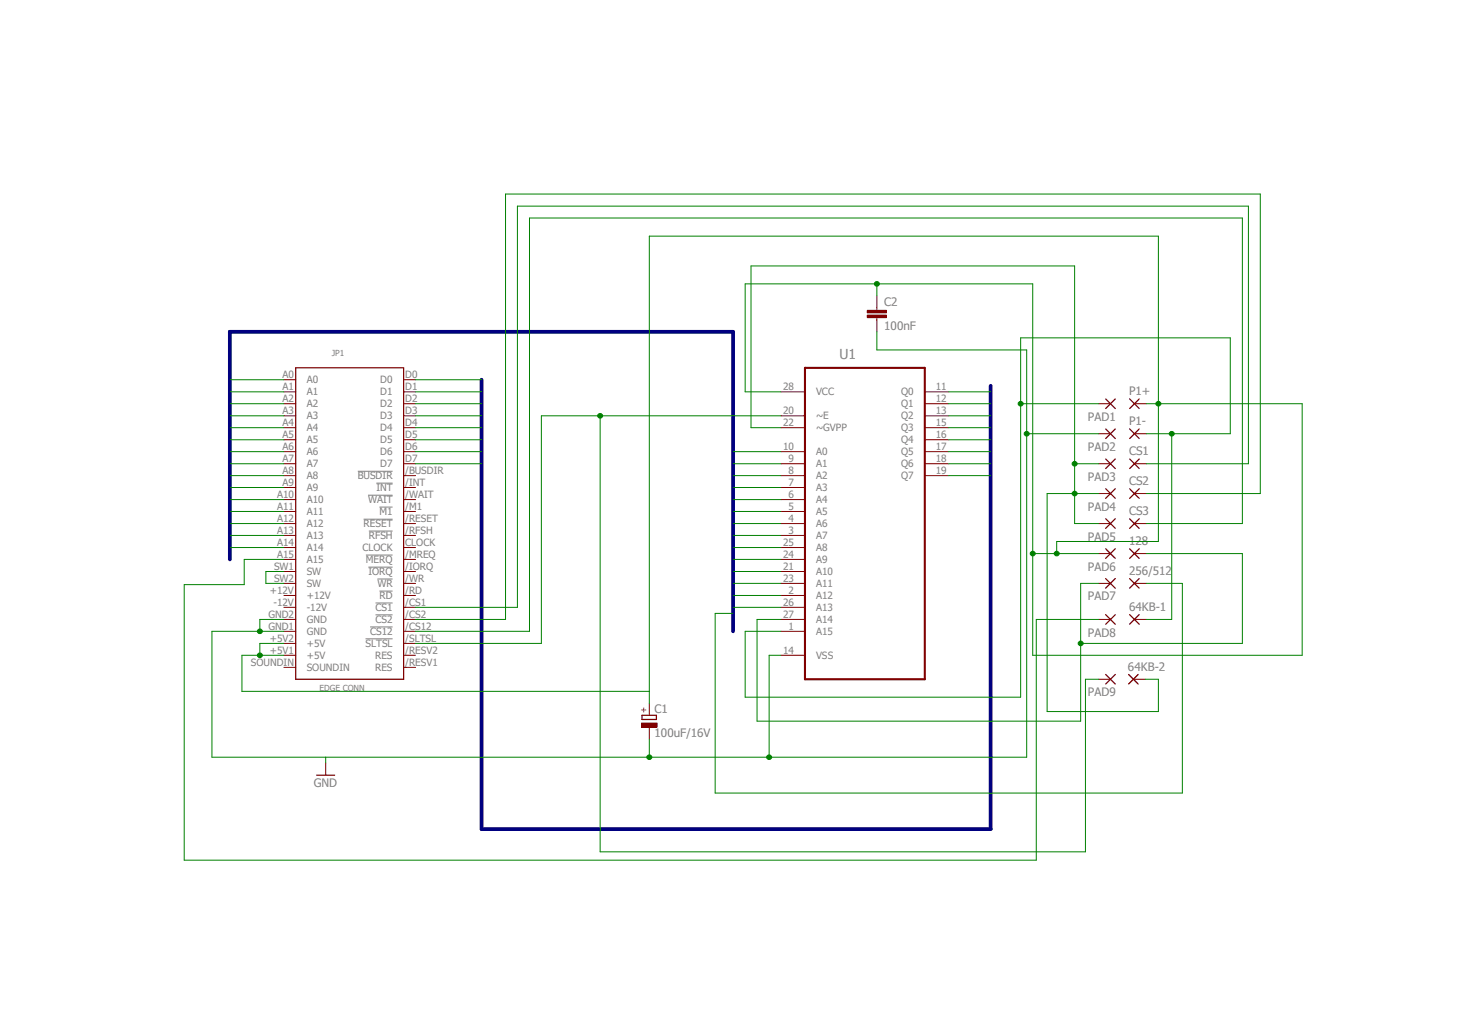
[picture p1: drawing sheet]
<svg xmlns="http://www.w3.org/2000/svg" width="297mm" height="210mm" viewBox="0 0 297 210" stroke-linecap="round" stroke-linejoin="round" font-family="sans-serif">
<path d="M12 38.5l285.1 141.4M297.1 38.5l-285.1 141.4" fill="none" stroke="#fff" stroke-width=".2"/>
<g fill="none" stroke="#808080" stroke-width=".2">
<path d="M72.7 95.7h7.1M76.5 98.1h3.3M73.9 105.5h5.9M74.3 112.7h5.5M74.8 100.6h5M74.8 115.2h5M74.9 107.9h4.9M76.7 117.6h3.1M77.1 103h2.7M74.3 129.8h5.5M75.2 127.3h4.6M76.3 122.5h3.5"/>
<path d="M76.3 124.9h3.5M77.1 120.1h2.7"/>
</g>
<path d="M60.1 74.7h21.9v63.3h-21.9zM130.4 145.3h2.9v.8h-2.9z" fill="none" stroke="#800000" stroke-width=".25"/>
<g fill="none" stroke="#800000" stroke-width=".2">
<path d="M57.7 79.6h2.4M57.7 77.1h2.4M82 79.6h2.4M82 77.1h2.4M158.7 79.6h4.8M187.9 79.6h4.8M57.7 99h2.4M57.7 96.6h2.4M57.7 94.2h2.4M57.7 91.7h2.4M57.7 84.5h2.4M57.7 82h2.4"/>
<path d="M57.7 89.3h2.4M57.7 86.9h2.4M82 99h2.4M82 96.6h2.4M82 94.2h2.4M82 91.7h2.4M82 84.5h2.4M82 82h2.4M82 89.3h2.4M82 86.9h2.4M158.7 99h4.8M158.7 96.6h4.8"/>
<path d="M158.7 94.2h4.8M158.7 91.7h4.8M158.7 84.5h4.8M158.7 86.9h4.8M187.9 96.6h4.8M187.9 94.2h4.8M187.9 91.7h4.8M187.9 84.5h4.8M187.9 82h4.8M187.9 89.3h4.8M187.9 86.9h4.8M57.7 108.8h2.4"/>
<path d="M57.7 101.5h2.4M57.7 103.9h2.4M57.7 116.1h2.4M57.7 113.6h2.4M57.7 118.5h2.4M57.7 106.3h2.4M57.7 111.2h2.4M82 108.8h2.4M82 101.5h2.4M82 103.9h2.4M82 116.1h2.4M82 113.6h2.4"/>
<path d="M82 118.5h2.4M82 106.3h2.4M82 111.2h2.4M158.7 108.8h4.8M158.7 101.5h4.8M158.7 103.9h4.8M158.7 116.1h4.8M158.7 113.6h4.8M158.7 118.5h4.8M158.7 106.3h4.8M158.7 111.2h4.8M57.7 123.4h2.4"/>
<path d="M57.7 125.8h2.4M57.7 128.2h2.4M57.7 130.7h2.4M57.7 133.1h2.4M57.7 120.9h2.4M57.7 135.6h2.4M82 123.4h2.4M82 125.8h2.4M82 128.2h2.4M82 130.7h2.4M82 133.1h2.4M82 120.9h2.4"/>
<path d="M82 135.6h2.4M158.7 123.4h4.8M158.7 125.8h4.8M158.7 128.2h4.8M158.7 133.1h4.8M158.7 120.9h4.8"/>
</g>
<path d="M163.5 74.7h24.4v63.3h-24.4z" fill="none" stroke="#800000" stroke-width=".42"/>
<path d="M130.3 146.9h3.2v.8h-3.2z" fill-rule="evenodd" fill="#800000"/>
<g fill="none" stroke="#800000" stroke-width=".2">
<path d="M178.1 62.5v.5M178.1 64.5v.5M223.2 82h2.4M223.2 88.1h2.4M223.2 94.2h2.4M230.5 82h2.4M230.5 88.1h2.4M230.5 94.2h2.4M223.2 100.2h2.4M223.2 106.3h2.4M223.2 112.4h2.4M223.2 118.5h2.4"/>
<path d="M230.5 100.2h2.4M230.5 106.3h2.4M230.5 112.4h2.4M230.5 118.5h2.4M130.3 146.9h3.2v.8h-3.2zM131.9 142.8v2.5M131.9 147.7v2.4"/>
</g>
<g fill="none" stroke="#800000" stroke-width=".25">
<path d="M224.6 81l2 2M224.6 87.1l2 2M224.6 93.2l2 2M224.6 99.3l2 1.9M226.6 81l-2 2M226.6 87.1l-2 2M226.6 93.2l-2 2M226.6 99.3l-2 1.9M229.5 81l1.9 2M229.5 87.1l1.9 2M229.5 93.2l1.9 2M229.5 99.3l1.9 1.9"/>
<path d="M231.4 81l-1.9 2M231.4 87.1l-1.9 2M231.4 93.2l-1.9 2M231.4 99.3l-1.9 1.9M224.6 105.4l2 1.9M224.6 111.5l2 1.9M224.6 117.5l2 2M226.6 105.4l-2 1.9M226.6 111.5l-2 1.9M226.6 117.5l-2 2M229.5 105.4l1.9 1.9M229.5 111.5l1.9 1.9"/>
<path d="M229.5 117.5l1.9 2M231.4 105.4l-1.9 1.9M231.4 111.5l-1.9 1.9M231.4 117.5l-1.9 2"/>
</g>
<path d="M176.2 64h3.9v.5h-3.9z" fill-rule="evenodd" fill="#800000"/>
<path d="M176.2 64h3.9v.5h-3.9z" fill="none" stroke="#800000" stroke-width=".2"/>
<path d="M176.2 63h3.9v.5h-3.9z" fill-rule="evenodd" fill="#800000"/>
<path d="M176.2 63h3.9v.5h-3.9zM178.1 60.1v2.4M178.1 65v2.4M223.2 125.8h2.4M223.2 138h2.4M230.3 138h2.4M230.5 125.8h2.4M66.2 155v2.4" fill="none" stroke="#800000" stroke-width=".2"/>
<path d="M224.6 124.8l2 2M224.6 137l2 1.9M226.6 124.8l-2 2M226.6 137l-2 1.9M229.3 137l1.9 1.9M229.5 124.8l1.9 2M231.2 137l-1.9 1.9M231.4 124.8l-1.9 2M64.3 157.4h3.7" fill="none" stroke="#800000" stroke-width=".25"/>
<path d="M97.8 77.1v91.3h103.5v-90M46.7 113.6v-46.2h102.2v60.8" fill="none" stroke="#000080" stroke-width=".76"/>
<g fill="none" stroke="#008000" stroke-width=".2">
<path d="M46.7 79.6h11M46.7 77.1h11M84.4 79.6h13.4M84.4 77.1h13.4M192.7 79.6h8.6M46.7 94.2h11M46.7 91.7h11M46.7 89.3h11M46.7 86.9h11M46.7 84.5h11M46.7 82h11M84.4 82h13.4"/>
<path d="M148.9 94.2h9.8M148.9 91.7h9.8M148.9 99h9.8M148.9 96.6h9.8M192.7 84.5h8.6M192.7 82h8.6M207.3 82h15.9M232.9 88.1h17v-19.5h-42.6v73h-55.9v-13.4h7.3M46.7 106.3h11M148.9 106.3h9.8M148.9 108.8h9.8M148.9 103.9h9.8"/>
<path d="M148.9 101.5h9.8M148.9 120.9h9.8"/>
</g>
<circle cx="207.4" cy="82" r=".49" fill="#008000"/>
<g fill="none" stroke="#008000" stroke-width=".2">
<path d="M238 88.1v37.7h-5.1"/>
<circle cx="207.4" cy="82" r=".49"/>
</g>
<circle cx="238.1" cy="88.1" r=".49" fill="#008000"/>
<g fill="none" stroke="#008000" stroke-width=".2">
<path d="M57.7 130.7h-4.9v2.4M57.7 133.1h-8.6v7.3h82.8v2.4"/>
<circle cx="238.1" cy="88.1" r=".49"/>
</g>
<circle cx="52.8" cy="133.1" r=".49" fill="#008000"/>
<g fill="none" stroke="#008000" stroke-width=".2">
<path d="M178.1 60.1v-2.4h31.7v75.4h54.7v-51.1h-31.6M235.3 82v-34h-103.4v92.4M209.8 112.4h13.4"/>
<circle cx="52.8" cy="133.1" r=".49"/>
</g>
<circle cx="209.8" cy="112.4" r=".49" fill="#008000"/>
<g fill="none" stroke="#008000" stroke-width=".2">
<path d="M178.1 57.7h-26.7v21.9h7.3"/>
<circle cx="209.8" cy="112.4" r=".49"/>
</g>
<circle cx="178.2" cy="57.7" r=".49" fill="#008000"/>
<circle cx="178.2" cy="57.7" r=".49" fill="none" stroke="#008000" stroke-width=".2"/>
<circle cx="235.3" cy="82" r=".49" fill="#008000"/>
<g fill="none" stroke="#008000" stroke-width=".2">
<path d="M235.3 82v28h-20.6v2.4"/>
<circle cx="235.3" cy="82" r=".49"/>
</g>
<circle cx="214.7" cy="112.4" r=".49" fill="#008000"/>
<g fill="none" stroke="#008000" stroke-width=".2">
<path d="M158.7 86.9h-6.1v-32.9h65.7v52.3h4.9M218.3 94.2h4.9M218.3 100.2h4.9M232.9 100.2h23.1v-60.8h-153.3v86.4h-18.3"/>
<circle cx="214.7" cy="112.4" r=".49"/>
</g>
<circle cx="218.3" cy="94.2" r=".49" fill="#008000"/>
<circle cx="218.3" cy="94.2" r=".49" fill="none" stroke="#008000" stroke-width=".2"/>
<circle cx="218.3" cy="100.2" r=".49" fill="#008000"/>
<g fill="none" stroke="#008000" stroke-width=".2">
<path d="M232.9 94.2h20.7v-52.3h-148.5v81.5h-20.7M218.3 100.2h-5.6v44.3h22.6v-6.5h-2.6M223.2 118.5h-3.7v28h-65.7v-20.7h4.9M232.9 106.3h19.5v-62h-144.8v83.9h-23.2M232.9 112.4h19.5v18.3h-32.9"/>
<circle cx="218.3" cy="100.2" r=".49"/>
</g>
<circle cx="219.6" cy="130.7" r=".49" fill="#008000"/>
<g fill="none" stroke="#008000" stroke-width=".2">
<path d="M84.4 84.5h13.4M84.4 86.9h13.4M84.4 89.3h13.4M84.4 91.7h13.4M84.4 94.2h13.4M121.9 84.5v88.5h98.6v-35h2.7M158.7 84.5h-48.7v46.2h-25.6M192.7 86.9h8.6M192.7 89.3h8.6M192.7 91.7h8.6M192.7 94.2h8.6M192.7 96.6h8.6"/>
<path d="M46.7 111.2h11M232.9 118.5h7.3v42.6h-94.9v-36.5h3.6"/>
<circle cx="219.6" cy="130.7" r=".49"/>
</g>
<circle cx="121.9" cy="84.5" r=".49" fill="#008000"/>
<g fill="none" stroke="#008000" stroke-width=".2">
<path d="M178.1 67.4v3.7h30.5v82.7h-76.7v-3.7M46.7 99h11M46.7 96.6h11M208.6 88.1h14.6M46.7 101.5h11M46.7 103.9h11M46.7 108.8h11M57.7 116.1h-3.7v2.4h3.7M57.7 113.6h-8.1v5.1h-12.2v56h173.1v-48.9h12.7M148.9 116.1h9.8M148.9 118.5h9.8M148.9 113.6h9.8"/>
<path d="M148.9 111.2h9.8M57.7 125.8h-4.9v2.4M57.7 128.2h-14.6v25.6M148.9 123.4h9.8M158.7 133.1h-2.4v20.7"/>
<circle cx="121.9" cy="84.5" r=".49"/>
</g>
<circle cx="208.6" cy="88.1" r=".49" fill="#008000"/>
<g fill="none" stroke="#008000" stroke-width=".2">
<path d="M66.2 153.8h65.7"/>
<circle cx="208.6" cy="88.1" r=".49"/>
</g>
<circle cx="52.8" cy="128.2" r=".49" fill="#008000"/>
<circle cx="52.8" cy="128.2" r=".49" fill="none" stroke="#008000" stroke-width=".2"/>
<circle cx="131.9" cy="153.8" r=".49" fill="#008000"/>
<circle cx="131.9" cy="153.8" r=".49" fill="none" stroke="#008000" stroke-width=".2"/>
<circle cx="156.3" cy="153.8" r=".49" fill="#008000"/>
<g fill="none" stroke="#008000" stroke-width=".2">
<path d="M43.1 153.8h23.1v1.2"/>
<circle cx="156.3" cy="153.8" r=".49"/>
</g>
<text font-size="2.8" fill="#808080" x="170.6" y="72.9">U1</text>
<g font-size="2.4" fill="#808080">
<text x="179.6" y="62.2">C2</text>
<text x="179.6" y="67.1">100nF</text>
<text x="229.4" y="80.2">P1+</text>
<text x="221" y="85.5">PAD1</text>
<text x="229.4" y="86.3">P1-</text>
<text x="221" y="91.6">PAD2</text>
<text x="229.4" y="92.4">CS1</text>
<text x="221" y="97.7">PAD3</text>
<text x="229.4" y="98.5">CS2</text>
<text x="221" y="103.7">PAD4</text>
<text x="229.4" y="104.6">CS3</text>
<text x="221" y="109.8">PAD5</text>
<text x="229.4" y="110.7">128</text>
<text x="221" y="115.9">PAD6</text>
<text x="229.4" y="116.7">256/512</text>
<text x="221" y="122">PAD7</text>
<text x="229.4" y="124">64KB-1</text>
<text x="221" y="129.3">PAD8</text>
<text x="229.2" y="136.2">64KB-2</text>
<text x="221" y="141.4">PAD9</text>
<text x="133" y="149.7">100uF/16V</text>
<text x="133" y="144.8">C1</text>
<text x="63.8" y="159.9">GND</text>
</g>
<g font-size="2" fill="#808080">
<text x="57.4" y="76.8">A0</text>
<text x="62.3" y="77.9">A0</text>
<text x="77.3" y="77.9">D0</text>
<text x="82.3" y="76.8">D0</text>
<text x="57.4" y="79.2">A1</text>
<text x="57.4" y="81.7">A2</text>
<text x="62.3" y="80.3">A1</text>
<text x="62.3" y="82.7">A2</text>
<text x="77.3" y="80.3">D1</text>
<text x="77.3" y="82.7">D2</text>
<text x="82.3" y="79.2">D1</text>
<text x="82.3" y="81.7">D2</text>
<text x="159.1" y="79.2">28</text>
<text x="165.8" y="80.3">VCC</text>
<text x="183.1" y="80.3">Q0</text>
<text x="183.1" y="82.7">Q1</text>
<text x="190.1" y="79.2">11</text>
<text x="190.1" y="81.7">12</text>
<text x="57.4" y="84.1">A3</text>
<text x="57.4" y="89">A5</text>
<text x="57.4" y="86.5">A4</text>
<text x="62.3" y="85.2">A3</text>
<text x="62.3" y="87.6">A4</text>
<text x="77.3" y="85.1">D3</text>
<text x="77.3" y="87.6">D4</text>
<text x="82.3" y="84.1">D3</text>
<text x="82.3" y="89">D5</text>
<text x="82.3" y="86.5">D4</text>
<text x="159.1" y="84.1">20</text>
<text x="159.1" y="86.5">22</text>
<text x="165.8" y="85.2">~E</text>
<text x="165.8" y="87.6">~GVPP</text>
<text x="183.1" y="85.1">Q2</text>
<text x="183.1" y="87.6">Q3</text>
<text x="190.1" y="84.1">13</text>
<text x="190.1" y="86.5">15</text>
<text x="190.1" y="89">16</text>
<text x="57.4" y="93.9">A7</text>
<text x="57.4" y="91.4">A6</text>
<text x="62.3" y="94.9">A7</text>
<text x="62.3" y="92.5">A6</text>
<text x="62.3" y="90">A5</text>
<text x="77.3" y="90">D5</text>
<text x="77.3" y="94.9">D7</text>
<text x="77.3" y="92.5">D6</text>
<text x="82.3" y="93.9">D7</text>
<text x="82.3" y="91.4">D6</text>
<text x="159.1" y="91.4">10</text>
<text x="160.2" y="93.9">9</text>
<text x="165.8" y="92.5">A0</text>
<text x="165.8" y="94.9">A1</text>
<text x="183.1" y="90">Q4</text>
<text x="183.1" y="92.5">Q5</text>
<text x="183.1" y="94.9">Q6</text>
<text x="190.1" y="91.4">17</text>
<text x="190.1" y="93.9">18</text>
<text x="56.3" y="101.1">A10</text>
<text x="57.4" y="98.7">A9</text>
<text x="57.4" y="96.3">A8</text>
<text x="62.3" y="99.8">A9</text>
<text x="62.3" y="97.3">A8</text>
<text x="72.7" y="97.3">BUSDIR</text>
<text x="76.5" y="99.7">INT</text>
<text x="82.3" y="101.1">/WAIT</text>
<text x="82.3" y="98.7">/INT</text>
<text x="82.3" y="96.3">/BUSDIR</text>
<text x="160.2" y="96.3">8</text>
<text x="160.2" y="98.7">7</text>
<text x="160.2" y="101.1">6</text>
<text x="165.8" y="97.3">A2</text>
<text x="165.8" y="99.8">A3</text>
<text x="183.1" y="97.3">Q7</text>
<text x="190.1" y="96.3">19</text>
<text x="56.3" y="103.5">A11</text>
<text x="56.3" y="106">A12</text>
<text x="62.3" y="104.6">A11</text>
<text x="62.3" y="102.2">A10</text>
<text x="62.3" y="107.1">A12</text>
<text x="73.9" y="107.1">RESET</text>
<text x="74.8" y="102.2">WAIT</text>
<text x="77.1" y="104.6">M1</text>
<text x="82.3" y="103.5">/M1</text>
<text x="82.3" y="106">/RESET</text>
<text x="160.2" y="103.5">5</text>
<text x="160.2" y="106">4</text>
<text x="165.8" y="102.2">A4</text>
<text x="165.8" y="104.6">A5</text>
<text x="165.8" y="107.1">A6</text>
<text x="56.3" y="113.3">A15</text>
<text x="56.3" y="110.9">A14</text>
<text x="56.3" y="108.4">A13</text>
<text x="62.3" y="111.9">A14</text>
<text x="62.3" y="109.5">A13</text>
<text x="73.7" y="111.9">CLOCK</text>
<text x="74.9" y="109.5">RFSH</text>
<text x="82.3" y="108.4">/RFSH</text>
<text x="82.3" y="113.3">/MREQ</text>
<text x="82.3" y="110.9">CLOCK</text>
<text x="159.1" y="110.9">25</text>
<text x="159.1" y="113.3">24</text>
<text x="160.2" y="108.4">3</text>
<text x="165.8" y="109.5">A7</text>
<text x="165.8" y="111.9">A8</text>
<text x="55.7" y="115.7">SW1</text>
<text x="55.7" y="118.2">SW2</text>
<text x="62.3" y="114.4">A15</text>
<text x="62.3" y="116.8">SW</text>
<text x="62.3" y="119.3">SW</text>
<text x="74.3" y="114.3">MERQ</text>
<text x="74.8" y="116.8">IORQ</text>
<text x="76.7" y="119.2">WR</text>
<text x="82.3" y="115.7">/IORQ</text>
<text x="82.3" y="118.2">/WR</text>
<text x="159.1" y="115.7">21</text>
<text x="159.1" y="118.2">23</text>
<text x="165.8" y="114.4">A9</text>
<text x="165.8" y="116.8">A10</text>
<text x="165.8" y="119.3">A11</text>
<text x="54.5" y="125.5">GND2</text>
<text x="54.8" y="120.6">+12V</text>
<text x="55.6" y="123">-12V</text>
<text x="62.3" y="121.7">+12V</text>
<text x="62.3" y="124.1">-12V</text>
<text x="76.3" y="124.1">CS1</text>
<text x="77.1" y="121.7">RD</text>
<text x="82.3" y="123">/CS1</text>
<text x="82.3" y="125.5">/CS2</text>
<text x="82.3" y="120.6">/RD</text>
<text x="159.1" y="123">26</text>
<text x="159.1" y="125.5">27</text>
<text x="160.2" y="120.6">2</text>
<text x="165.8" y="121.7">A12</text>
<text x="165.8" y="124.1">A13</text>
<text x="54.5" y="127.9">GND1</text>
<text x="54.8" y="130.3">+5V2</text>
<text x="62.3" y="126.5">GND</text>
<text x="62.3" y="128.9">GND</text>
<text x="62.3" y="131.4">+5V</text>
<text x="74.3" y="131.4">SLTSL</text>
<text x="75.2" y="128.9">CS12</text>
<text x="76.3" y="126.5">CS2</text>
<text x="82.3" y="127.9">/CS12</text>
<text x="82.3" y="130.3">/SLTSL</text>
<text x="160.2" y="127.9">1</text>
<text x="165.8" y="126.5">A14</text>
<text x="165.8" y="128.9">A15</text>
<text x="51" y="135.2">SOUNDIN</text>
<text x="54.8" y="132.8">+5V1</text>
<text x="62.3" y="133.8">+5V</text>
<text x="62.3" y="136.3">SOUNDIN</text>
<text x="76.2" y="133.8">RES</text>
<text x="76.2" y="136.2">RES</text>
<text x="82.3" y="132.8">/RESV2</text>
<text x="82.3" y="135.2">/RESV1</text>
<text x="159.1" y="132.8">14</text>
<text x="165.8" y="133.8">VSS</text>
</g>
<g font-size="1.7" fill="#808080">
<text x="67.4" y="72.3">JP1</text>
<text x="64.9" y="140.4">EDGE CONN</text>
</g>
<text font-size="1.7" fill="#800000" x="131.3" y="144.9" transform="rotate(-90 131.3 144.9)">+</text>
</svg>
